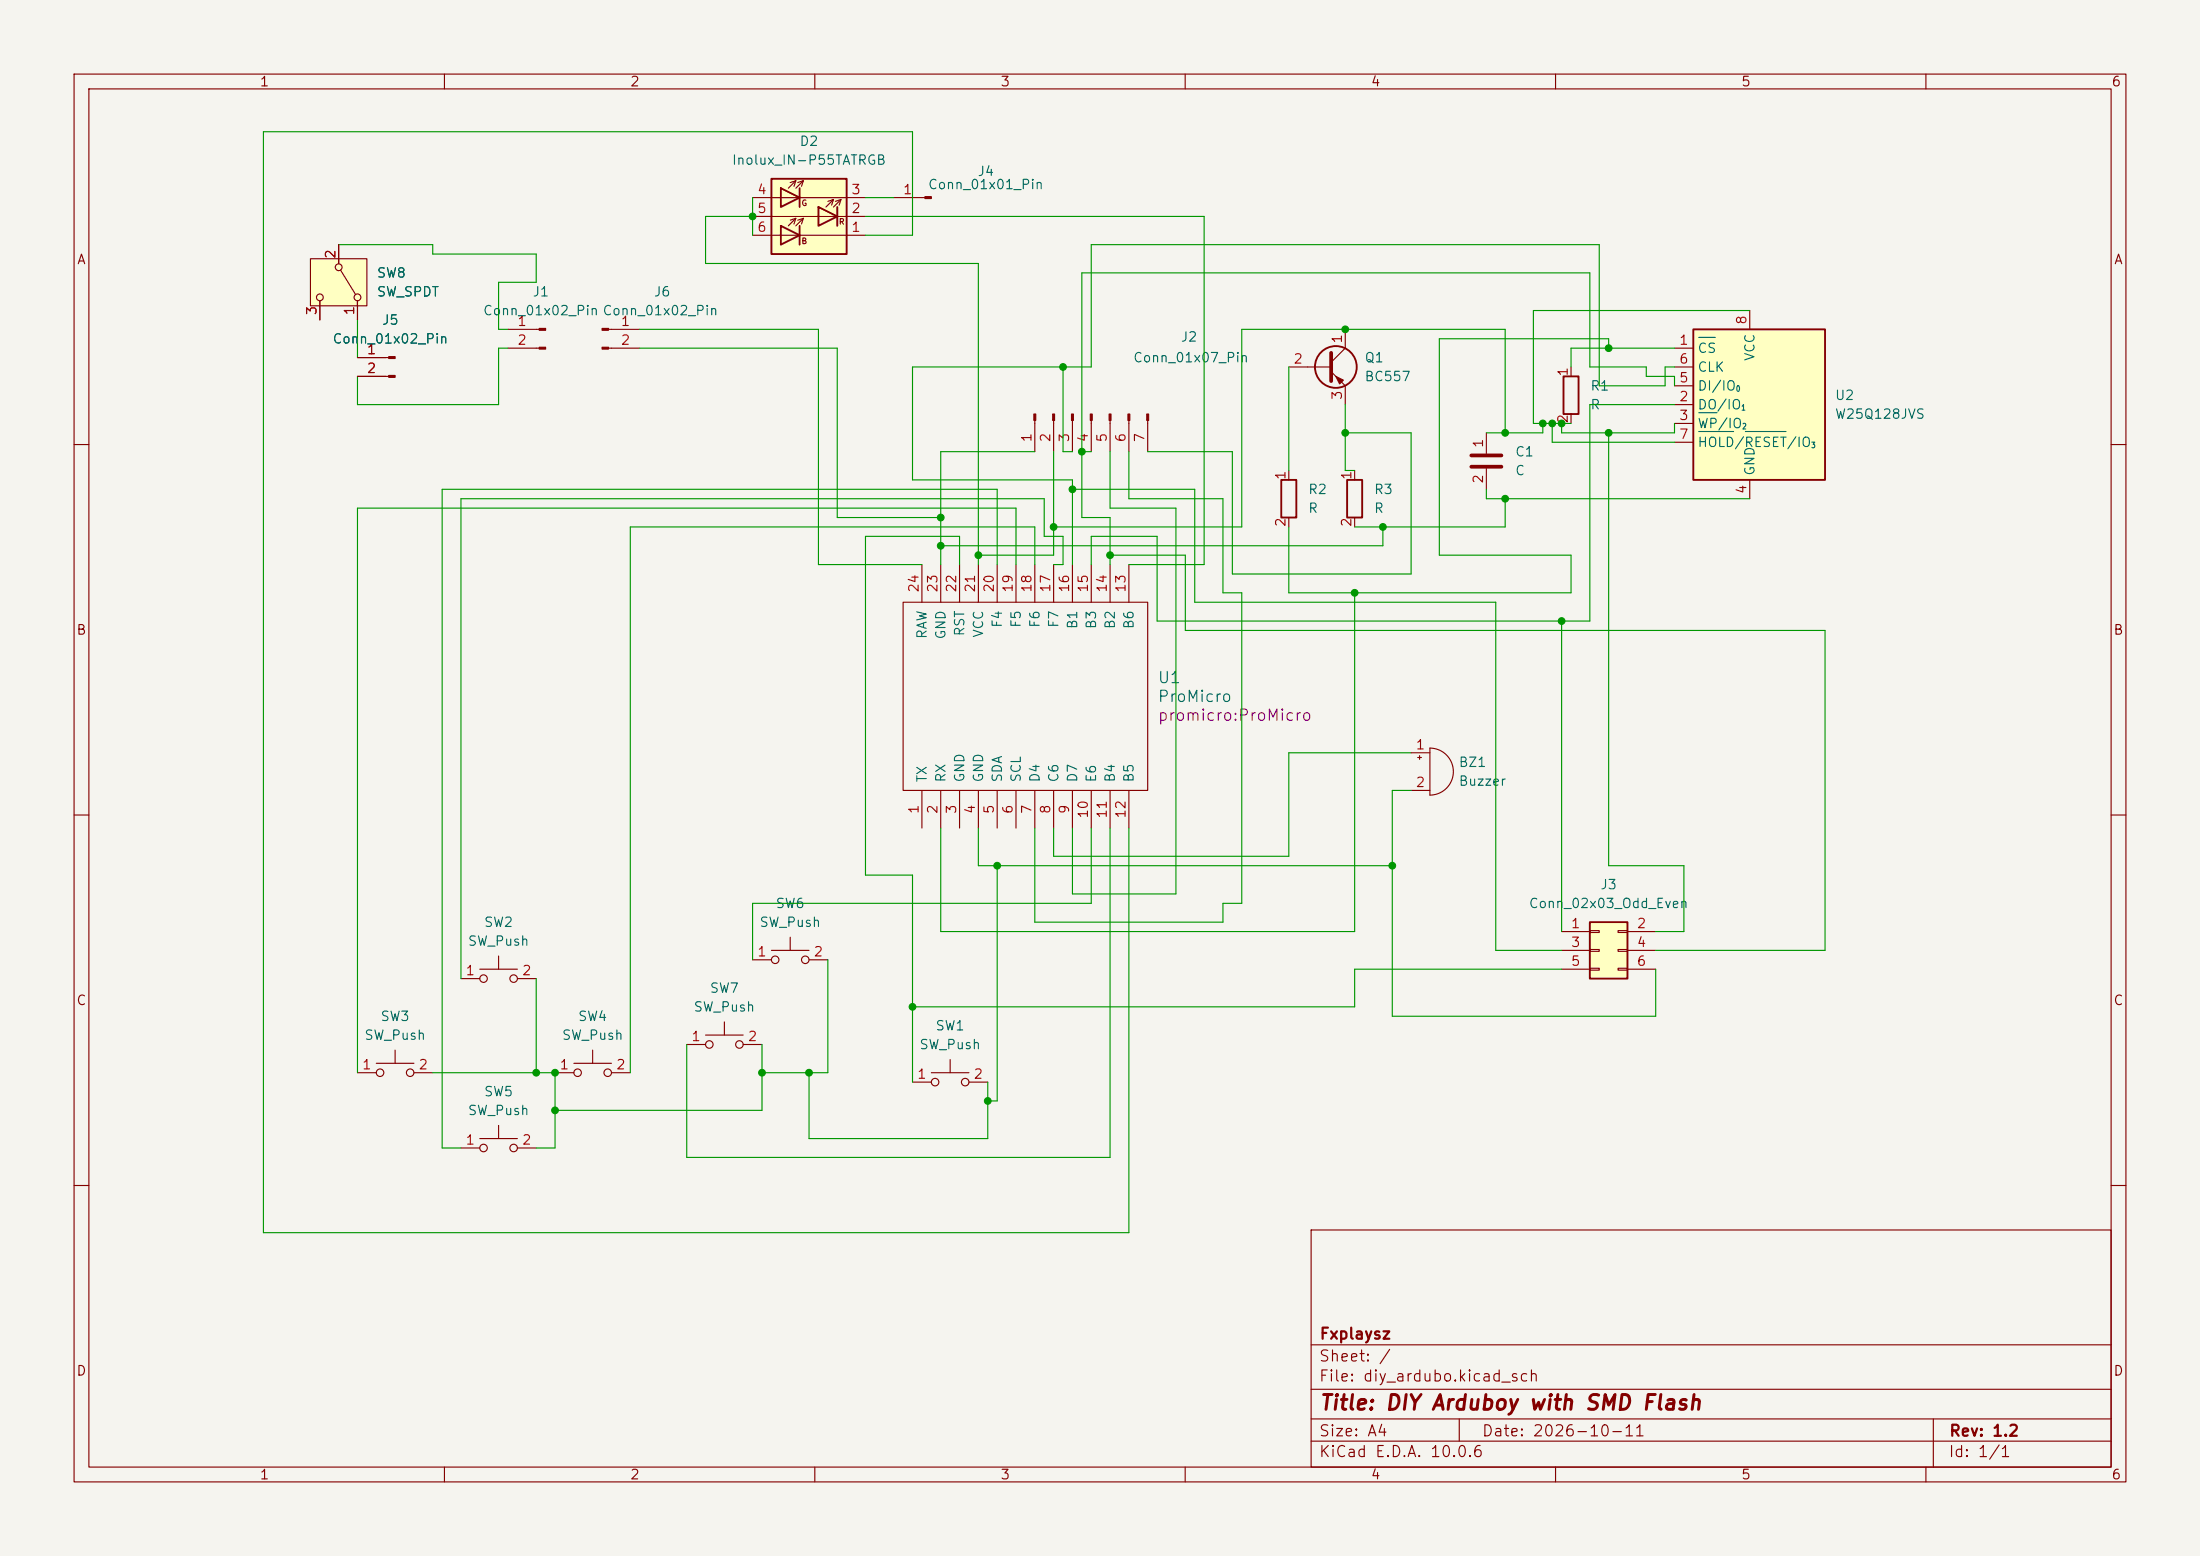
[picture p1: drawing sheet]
<svg xmlns="http://www.w3.org/2000/svg" width="297mm" height="210mm" viewBox="0 0 297 210" stroke-linecap="round" stroke-linejoin="round" font-family="sans-serif">
<path d="M0 0h297v210h-297z" fill="#f5f4ef" stroke="#f5f4ef" stroke-width=".14"/>
<g fill="none" stroke="#840000" stroke-width=".15">
<path d="M10 10h277v190h-277zM12 12h273v186h-273zM60 10v2M110 10v2M160 10v2M210 10v2M260 10v2M174 49.5h5.7M179.7 50.2l1.9 1.9v2.5M181.6 44.5v2.5l-1.9 1.9M200.7 58.4v2.8M212.1 49.5v1.3"/>
<path d="M212.1 55.9v1.3M10 60h2M124.5 76.2v5.1M127 76.2v5.1M129.5 76.2v5.1M132.1 76.2v5.1M134.6 76.2v5.1M137.2 76.2v5.1M139.7 76.2v5.1M142.2 76.2v5.1M144.8 76.2v5.1M147.3 76.2v5.1"/>
<path d="M149.9 76.2v5.1M152.4 76.2v5.1M174 63.5v1.3M174 69.9v1.2M182.9 63.5v1.3M182.9 69.9v1.2M200.7 63.2v2.8M285 60h2M121.9 81.3h33v25.4h-33zM10 110h2M124.5 106.7v5.1M127 106.7v5.1"/>
<path d="M129.5 106.7v5.1M132.1 106.7v5.1M134.6 106.7v5.1M137.2 106.7v5.1M139.7 106.7v5.1M142.2 106.7v5.1M144.8 106.7v5.1M147.3 106.7v5.1M149.9 106.7v5.1M152.4 106.7v5.1M190.5 101.6h2.5M190.5 106.7h2.5"/>
<path d="M191.4 102.2h.5M191.6 102v.5M193 101a3.2 3.2 0 0 1 3.2 3.1 3.2 3.2 0 0 1-3.2 3.2zM285 110h2M62.2 132.1h2.6M64.8 130.8h5M67.3 129v1.8M69.8 132.1h2.6M95.2 139.7h5.1M97.8 137.9v1.8M101.6 129.5h2.5M104.1 128.3h5.1"/>
<path d="M106.7 126.5v1.8M109.2 129.5h2.6M48.3 144.8h2.5M50.8 143.5h5.1M53.3 141.7v1.8M55.9 144.8h2.5M62.2 154.9h2.6M64.8 153.7h5M67.3 151.9v1.8M69.8 154.9h2.6M74.9 144.8h2.6M77.5 143.5h5"/>
<path d="M80 141.7v1.8M82.5 144.8h2.6M92.7 141h2.5M100.3 141h2.6M123.2 146.1h2.5M125.7 144.8h5.1M128.3 143v1.8M130.8 146.1h2.5M10 160h2M177 166h108v32h-108zM285 160h2M60 198v2"/>
<path d="M110 198v2M160 198v2M177 194.5h108M177 191.5h108M177 187.5h108M177 181.5h108M197 191.5v3M210 198v2M260 198v2M261 191.5v6.5"/>
<circle cx="65.3" cy="132.1" r=".51"/>
<circle cx="69.3" cy="132.1" r=".51"/>
<circle cx="104.6" cy="129.5" r=".51"/>
<circle cx="108.7" cy="129.5" r=".51"/>
<circle cx="51.3" cy="144.8" r=".51"/>
<circle cx="55.4" cy="144.8" r=".51"/>
<circle cx="65.3" cy="154.9" r=".51"/>
<circle cx="69.3" cy="154.9" r=".51"/>
<circle cx="78" cy="144.8" r=".51"/>
<circle cx="82" cy="144.8" r=".51"/>
<circle cx="95.8" cy="141" r=".51"/>
<circle cx="99.8" cy="141" r=".51"/>
<circle cx="126.2" cy="146.1" r=".51"/>
<circle cx="130.3" cy="146.1" r=".51"/>
</g>
<g fill="none" stroke="#840000" stroke-width=".25">
<path d="M211.1 50.8h2v5.1h-2zM173 64.8h2v5.1h-2zM181.9 64.8h2v5.1h-2z"/>
<circle cx="180.3" cy="49.5" r="2.82"/>
</g>
<path d="M179.7 47.6v3.8M198.6 61.5h4.1M198.6 63h4.1" fill="none" stroke="#840000" stroke-width=".51"/>
<path d="M180.3 50.8l1.1 .5-.6 .5z" fill="#840000" stroke="#840000" stroke-width=".15"/>
<path d="M214.6 124.5h5.1v7.6h-5.1z" fill="#ffffc2"/>
<path d="M214.6 124.5h5.1v7.6h-5.1z" fill="none" stroke="#840000" stroke-width=".25"/>
<g fill="none" stroke="#840000" stroke-width=".15">
<path d="M139.7 56.7v4.3M142.2 56.7v4.3M144.8 56.7v4.3M147.3 56.7v4.3M149.9 56.7v4.3M152.4 56.7v4.3M154.9 56.7v4.3M210.8 125.7h3.8M210.8 128.3h3.8M210.8 130.8h3.8M214.6 125.6h1.3v.3h-1.3zM214.6 128.1h1.3v.3h-1.3z"/>
<path d="M214.6 130.7h1.3v.2h-1.3zM218.4 125.6h1.3v.3h-1.3zM218.4 128.1h1.3v.3h-1.3zM218.4 130.7h1.3v.2h-1.3zM219.7 125.7h3.8M219.7 128.3h3.8M219.7 130.8h3.8"/>
</g>
<g fill="#840000" stroke="#840000" stroke-width=".15">
<path d="M139.6 55.9h.2v.8h-.2z"/>
<path d="M142.1 55.9h.3v.8h-.3z"/>
<path d="M144.7 55.9h.2v.8h-.2z"/>
<path d="M147.2 55.9h.2v.8h-.2z"/>
<path d="M149.7 55.9h.3v.8h-.3z"/>
<path d="M152.3 55.9h.2v.8h-.2z"/>
<path d="M154.8 55.9h.3v.8h-.3z"/>
</g>
<path d="M41.9 34.9h7.6v6.4h-7.6z" fill="#ffffc2"/>
<g fill="none" stroke="#840000" stroke-width=".15">
<path d="M41.9 34.9h7.6v6.4h-7.6zM45.7 33v2.6M46 36.4l2 3.4M120.6 26.7h4.3M43.2 40.6v2.6M48.3 40.6v2.6M48.3 48.3h4.2M48.3 50.8h4.2M68.6 44.5h4.2M68.6 47h4.2"/>
<circle cx="45.7" cy="36.1" r=".46"/>
<circle cx="43.2" cy="40.1" r=".46"/>
<circle cx="48.3" cy="40.1" r=".46"/>
</g>
<g fill="#840000" stroke="#840000" stroke-width=".15">
<path d="M124.9 26.5h.8v.3h-.8z"/>
<path d="M52.5 48.1h.8v.3h-.8z"/>
<path d="M52.5 50.7h.8v.2h-.8z"/>
<path d="M72.8 44.3h.9v.3h-.9z"/>
<path d="M72.8 46.9h.9v.2h-.9z"/>
</g>
<path d="M104.1 24.1h10.2v10.2h-10.2z" fill="#ffffc2"/>
<path d="M104.1 24.1h10.2v10.2h-10.2zM105.4 25.4l2.5 1.3-2.5 1.2zM105.4 30.5l2.5 1.3-2.5 1.2zM107.9 25.4v2.5M107.9 30.5v2.5M110.5 27.9l2.5 1.3-2.5 1.3zM113 27.9v2.6" fill="none" stroke="#840000" stroke-width=".25"/>
<g fill="none" stroke="#840000" stroke-width=".15">
<path d="M101.6 26.7h15.2M101.6 29.2h15.2M101.6 31.8h15.2M106.7 24.6l.7-.2-.2 .7M106.7 29.7l.7-.2-.2 .7M107.4 24.4l-1 1M107.4 29.5l-1 1M107.7 24.6l.8-.2-.3 .7M107.7 29.7l.8-.2-.3 .7M108.5 24.4l-1.1 1M108.5 29.5l-1.1 1M111.8 27.2l.7-.3-.2 .8"/>
<path d="M112.5 26.9l-1 1M112.8 27.2l.7-.3-.2 .8M113.5 26.9l-1 1M82.1 44.5h4.3M82.1 47h4.3"/>
</g>
<g fill="#840000" stroke="#840000" stroke-width=".15">
<path d="M81.3 44.3h.8v.3h-.8z"/>
<path d="M81.3 46.9h.8v.2h-.8z"/>
</g>
<path d="M228.6 44.5h17.8v20.3h-17.8z" fill="#ffffc2"/>
<path d="M228.6 44.5h17.8v20.3h-17.8z" fill="none" stroke="#840000" stroke-width=".25"/>
<g fill="none" stroke="#840000" stroke-width=".15">
<path d="M45.7 33v2.6M43.2 40.6v2.6M48.3 48.3h3.8M48.3 50.8h3.8M48.3 40.6v2.6M226.1 47h2.5M226.1 54.6h2.5M226.1 57.2h2.5M226.1 52.1h2.5M226.1 49.5h2.5M226.1 59.7h2.5M236.2 41.9v2.6"/>
<path d="M236.2 64.8v2.5"/>
</g>
<path d="M229.3 45.5h2.3M229.3 55.7h2.5M229.3 58.2h4.7M235.6 58.2h5.5" fill="none" stroke="#006464" stroke-width=".15"/>
<g fill="none" stroke="#009600" stroke-width=".15">
<path d="M45.7 33h12.7v1.3h14v3.8h-5.1v6.4h1.3M101.6 29.2h-6.4v6.4h36.9v40.6M101.6 26.7v5.1M116.8 29.2h45.8v47h-10.2M116.8 31.8h6.4v-14h-87.6v148.6h116.8v-54.6M116.8 26.7h3.8M48.3 43.2v5.1M68.6 47h-1.3v7.6h-19v-3.8M86.4 47h26.6v22.9h14M86.4 44.5h24.1v31.7h14M143.5 49.5v11.5h1.3M174 49.5v14"/>
<path d="M181.6 58.4h8.9v19.1h-24.1v-16.5h-11.5M181.6 54.6v8.9h1.3M203.2 58.4v-13.9h-35.6v26.6h-25.4M208.3 57.2v1.2h-7.6M209.5 57.2v2.5h16.6M210.8 57.2v1.2h15.3v-1.2M217.2 47v-1.3h-22.9v29.2h17.8v5.1h-38.1v-8.9M217.2 58.4v58.4h10.1v8.9h-3.8M226.1 54.6h-11.5v29.2h-58.4v-11.4h-8.9v3.8M226.1 52.1v-1.3h-3.9v-1.3h-7.6v-12.7h-68.6v33.1h3.9v6.3M226.1 49.5h-1.3v2.6h-8.9v-19.1h-68.6v16.5h-24.1v15.3h21.6v11.4M226.1 47h-14v2.5"/>
<path d="M236.2 41.9h-29.2v15.3h5.1M129.5 76.2v-3.8h-12.7v45.7h6.4v28M134.6 76.2v-10.2h-74.9v88.9h2.5M137.2 76.2v-7.6h-88.9v76.2M139.7 76.2v-5.1h-54.6v73.7M139.7 61h-12.7v15.2M142.2 61v13.9h-10.1M142.2 76.2h1.3v-3.8h-2.5v-5.1h-78.8v64.8M144.8 66h16.5v15.3h40.6v47h8.9M146 61h1.3M149.9 61v7.6h8.8v52.1h-13.9v-8.9M149.9 74.9h10.1v10.2h86.4v43.2h-22.9"/>
<path d="M152.4 61v6.3h12.7v12.7h2.5v41.9h-2.5v2.6h-25.4v-12.7M186.7 71.1v2.6h-59.7M200.7 66v1.3h35.5M203.2 67.3v3.8h-20.3M182.9 80v45.7h-55.9v-13.9M210.8 83.8v41.9M132.1 111.8v5h55.9M134.6 116.8v31.8h-1.3M147.3 111.8v10.1h-45.7v7.6M149.9 111.8v44.4h-57.2v-15.2M190.5 101.6h-16.5v14h-31.8v-3.8M190.5 106.7h-2.5v30.5h35.5v-6.4"/>
<path d="M72.4 132.1v12.7M111.8 129.5v15.3h-8.9M210.8 130.8h-27.9v5.1h-59.7M58.4 144.8h16.5v10.1h-2.5M102.9 141v8.9h-28M109.2 144.8v8.9h24.1v-7.6"/>
</g>
<g fill="#009600" stroke="#009600" stroke-width=".14">
<circle cx="188" cy="116.8" r=".46"/>
<circle cx="132.1" cy="74.9" r=".46"/>
<circle cx="181.6" cy="44.5" r=".46"/>
<circle cx="203.2" cy="67.3" r=".46"/>
<circle cx="186.7" cy="71.1" r=".46"/>
<circle cx="146" cy="61" r=".46"/>
<circle cx="181.6" cy="58.4" r=".46"/>
<circle cx="149.9" cy="74.9" r=".46"/>
<circle cx="123.2" cy="135.9" r=".46"/>
<circle cx="133.3" cy="148.6" r=".46"/>
<circle cx="74.9" cy="144.8" r=".46"/>
<circle cx="74.9" cy="149.9" r=".46"/>
<circle cx="134.6" cy="116.8" r=".46"/>
<circle cx="102.9" cy="144.8" r=".46"/>
<circle cx="109.2" cy="144.8" r=".46"/>
<circle cx="72.4" cy="144.8" r=".46"/>
<circle cx="209.5" cy="57.2" r=".46"/>
<circle cx="210.8" cy="83.8" r=".46"/>
<circle cx="182.9" cy="80" r=".46"/>
<circle cx="143.5" cy="49.5" r=".46"/>
<circle cx="127" cy="69.9" r=".46"/>
<circle cx="142.2" cy="71.1" r=".46"/>
<circle cx="144.8" cy="66" r=".46"/>
<circle cx="127" cy="73.7" r=".46"/>
<circle cx="101.6" cy="29.2" r=".46"/>
<circle cx="217.2" cy="47" r=".46"/>
<circle cx="203.2" cy="58.4" r=".46"/>
<circle cx="208.3" cy="57.2" r=".46"/>
<circle cx="217.2" cy="58.4" r=".46"/>
<circle cx="210.8" cy="57.2" r=".46"/>
</g>
<text font-size="2" fill="#840000" x="178" y="190.8">Title: DIY Arduboy with SMD Flash</text>
<g font-size="1.5" fill="#006464">
<text x="156.2" y="92.6">U1</text>
<text x="156.2" y="95.1">ProMicro</text>
</g>
<text font-size="1.5" fill="#840084" x="156.2" y="97.7">promicro:ProMicro</text>
<g font-size="1.5" fill="#840000">
<text x="178" y="184.1">Sheet: /</text>
<text x="178" y="181.1">Fxplaysz</text>
<text x="178" y="186.8">File: diy_ardubo.kicad_sch</text>
<text x="178" y="197">KiCad E.D.A. 10.0.6</text>
<text x="178" y="194.2">Size: A4</text>
<text x="200" y="194.2">Date: 2026-10-11</text>
<text x="263" y="197">Id: 1/1</text>
<text x="263" y="194.2">Rev: 1.2</text>
</g>
<g font-size="1.3" fill="#840000">
<text x="35" y="12">1</text>
<text x="85" y="12">2</text>
<text x="135" y="12">3</text>
<text x="185" y="12">4</text>
<text x="235" y="12">5</text>
<text x="285" y="12">6</text>
<text x="10.3" y="36">A</text>
<text x="285.3" y="36">A</text>
<text x="10.2" y="86">B</text>
<text x="285.2" y="86">B</text>
<text x="10.2" y="136">C</text>
<text x="285.2" y="136">C</text>
<text x="10.2" y="186">D</text>
<text x="285.2" y="186">D</text>
<text x="35" y="200">1</text>
<text x="85" y="200">2</text>
<text x="135" y="200">3</text>
<text x="185" y="200">4</text>
<text x="235" y="200">5</text>
<text x="285" y="200">6</text>
</g>
<g font-size="1.3" fill="#006464">
<text x="98.7" y="22.6">Inolux_IN-P55TATRGB</text>
<text x="107.9" y="20">D2</text>
<text x="125.2" y="25.9">Conn_01x01_Pin</text>
<text x="131.9" y="24.1">J4</text>
<text x="50.8" y="37.8">SW8</text>
<text x="50.8" y="40.3">SW_SPDT</text>
<text x="71.8" y="40.3">J1</text>
<text x="88.2" y="40.3">J6</text>
<text x="44.8" y="46.7">Conn_01x02_Pin</text>
<text x="51.5" y="44.1">J5</text>
<text x="65.1" y="42.9">Conn_01x02_Pin Conn_01x02_Pin</text>
<text x="159.3" y="46.4">J2</text>
<text x="229.1" y="48">CS</text>
<text x="152.9" y="49.2">Conn_01x07_Pin</text>
<text x="184.1" y="49.2">Q1</text>
<text x="184.1" y="51.8">BC557</text>
<text x="214.6" y="53">R1</text>
<text x="229.1" y="53">DI/IO</text>
<text x="229.1" y="50.5">CLK</text>
<text x="237.2" y="48.8" transform="rotate(-90 237.2 48.8)">VCC</text>
<text x="214.6" y="55.6">R</text>
<text x="229.1" y="55.6">DO/IO</text>
<text x="229.1" y="58.1">WP/IO</text>
<text x="247.6" y="54.3">U2</text>
<text x="247.6" y="56.8">W25Q128JVS</text>
<text x="204.5" y="61.9">C1</text>
<text x="204.5" y="64.5">C</text>
<text x="229.1" y="60.7">HOLD/RESET/IO</text>
<text x="237.2" y="64.3" transform="rotate(-90 237.2 64.3)">GND</text>
<text x="176.5" y="67">R2</text>
<text x="176.5" y="69.5">R</text>
<text x="185.4" y="67">R3</text>
<text x="185.4" y="69.5">R</text>
<text x="125.4" y="86.3" transform="rotate(-90 125.4 86.3)">RAW</text>
<text x="128" y="86.4" transform="rotate(-90 128 86.4)">GND</text>
<text x="130.5" y="86" transform="rotate(-90 130.5 86)">RST</text>
<text x="133" y="86.2" transform="rotate(-90 133 86.2)">VCC</text>
<text x="135.6" y="84.8" transform="rotate(-90 135.6 84.8)">F4</text>
<text x="138.1" y="84.8" transform="rotate(-90 138.1 84.8)">F5</text>
<text x="140.7" y="84.8" transform="rotate(-90 140.7 84.8)">F6</text>
<text x="143.2" y="84.8" transform="rotate(-90 143.2 84.8)">F7</text>
<text x="145.7" y="85" transform="rotate(-90 145.7 85)">B1</text>
<text x="148.3" y="85" transform="rotate(-90 148.3 85)">B3</text>
<text x="150.8" y="85" transform="rotate(-90 150.8 85)">B2</text>
<text x="153.4" y="85" transform="rotate(-90 153.4 85)">B6</text>
<text x="125.4" y="105.7" transform="rotate(-90 125.4 105.7)">TX</text>
<text x="128" y="105.7" transform="rotate(-90 128 105.7)">RX</text>
<text x="130.5" y="105.7" transform="rotate(-90 130.5 105.7)">GND</text>
<text x="133" y="105.7" transform="rotate(-90 133 105.7)">GND</text>
<text x="135.6" y="105.7" transform="rotate(-90 135.6 105.7)">SDA</text>
<text x="138.1" y="105.7" transform="rotate(-90 138.1 105.7)">SCL</text>
<text x="140.7" y="105.7" transform="rotate(-90 140.7 105.7)">D4</text>
<text x="143.2" y="105.7" transform="rotate(-90 143.2 105.7)">C6</text>
<text x="145.7" y="105.7" transform="rotate(-90 145.7 105.7)">D7</text>
<text x="148.3" y="105.7" transform="rotate(-90 148.3 105.7)">E6</text>
<text x="150.8" y="105.7" transform="rotate(-90 150.8 105.7)">B4</text>
<text x="153.4" y="105.7" transform="rotate(-90 153.4 105.7)">B5</text>
<text x="196.8" y="103.8">BZ1</text>
<text x="196.8" y="106.4">Buzzer</text>
<text x="65.2" y="125.4">SW2</text>
<text x="102.4" y="125.4">SW_Push</text>
<text x="104.6" y="122.9">SW6</text>
<text x="206.3" y="122.9">Conn_02x03_Odd_Even</text>
<text x="216" y="120.3">J3</text>
<text x="63.1" y="128">SW_Push</text>
<text x="93.6" y="136.9">SW_Push</text>
<text x="95.7" y="134.3">SW7</text>
<text x="49.1" y="140.7">SW_Push</text>
<text x="51.3" y="138.1">SW3</text>
<text x="75.8" y="140.7">SW_Push</text>
<text x="77.9" y="138.1">SW4</text>
<text x="124" y="141.9">SW_Push</text>
<text x="126.2" y="139.4">SW1</text>
<text x="65.2" y="148.3">SW5</text>
<text x="63.1" y="150.8">SW_Push</text>
</g>
<g font-size="1.3" fill="#a90000">
<text x="102.1" y="26.5">4</text>
<text x="102.1" y="29.1">5</text>
<text x="114.8" y="29.1">2</text>
<text x="114.8" y="26.5">3</text>
<text x="121.8" y="26.5">1</text>
<text x="45.6" y="35" transform="rotate(-90 45.6 35)">2</text>
<text x="102.1" y="31.6">6</text>
<text x="114.8" y="31.6">1</text>
<text x="43" y="42.6" transform="rotate(-90 43 42.6)">3</text>
<text x="48.1" y="42.6" transform="rotate(-90 48.1 42.6)">1</text>
<text x="69.8" y="44.3">1</text>
<text x="69.8" y="46.9">2</text>
<text x="83.7" y="44.3">1</text>
<text x="83.7" y="46.9">2</text>
<text x="181.5" y="46.5" transform="rotate(-90 181.5 46.5)">1</text>
<text x="226.6" y="46.9">1</text>
<text x="236.1" y="43.9" transform="rotate(-90 236.1 43.9)">8</text>
<text x="49.4" y="48.1">1</text>
<text x="49.4" y="50.7">2</text>
<text x="174.5" y="49.4">2</text>
<text x="212" y="50.9" transform="rotate(-90 212 50.9)">1</text>
<text x="226.6" y="51.9">5</text>
<text x="226.6" y="49.4">6</text>
<text x="139.6" y="59.8" transform="rotate(-90 139.6 59.8)">1</text>
<text x="142.1" y="59.8" transform="rotate(-90 142.1 59.8)">2</text>
<text x="144.6" y="59.8" transform="rotate(-90 144.6 59.8)">3</text>
<text x="147.2" y="59.8" transform="rotate(-90 147.2 59.8)">4</text>
<text x="149.7" y="59.8" transform="rotate(-90 149.7 59.8)">5</text>
<text x="152.3" y="59.8" transform="rotate(-90 152.3 59.8)">6</text>
<text x="154.8" y="59.8" transform="rotate(-90 154.8 59.8)">7</text>
<text x="181.5" y="54.1" transform="rotate(-90 181.5 54.1)">3</text>
<text x="212" y="57.2" transform="rotate(-90 212 57.2)">2</text>
<text x="226.6" y="54.5">2</text>
<text x="226.6" y="57">3</text>
<text x="226.6" y="59.6">7</text>
<text x="173.9" y="64.9" transform="rotate(-90 173.9 64.9)">1</text>
<text x="182.7" y="64.9" transform="rotate(-90 182.7 64.9)">1</text>
<text x="200.5" y="65.4" transform="rotate(-90 200.5 65.4)">2</text>
<text x="200.5" y="60.5" transform="rotate(-90 200.5 60.5)">1</text>
<text x="173.9" y="71.2" transform="rotate(-90 173.9 71.2)">2</text>
<text x="182.7" y="71.2" transform="rotate(-90 182.7 71.2)">2</text>
<text x="236.1" y="66.8" transform="rotate(-90 236.1 66.8)">4</text>
<text x="124.3" y="80.1" transform="rotate(-90 124.3 80.1)">24</text>
<text x="126.9" y="80.1" transform="rotate(-90 126.9 80.1)">23</text>
<text x="129.4" y="80.1" transform="rotate(-90 129.4 80.1)">22</text>
<text x="131.9" y="80.1" transform="rotate(-90 131.9 80.1)">21</text>
<text x="134.5" y="80.1" transform="rotate(-90 134.5 80.1)">20</text>
<text x="137" y="80.1" transform="rotate(-90 137 80.1)">19</text>
<text x="139.6" y="80.1" transform="rotate(-90 139.6 80.1)">18</text>
<text x="142.1" y="80.1" transform="rotate(-90 142.1 80.1)">17</text>
<text x="144.6" y="80.1" transform="rotate(-90 144.6 80.1)">16</text>
<text x="147.2" y="80.1" transform="rotate(-90 147.2 80.1)">15</text>
<text x="149.7" y="80.1" transform="rotate(-90 149.7 80.1)">14</text>
<text x="152.3" y="80.1" transform="rotate(-90 152.3 80.1)">13</text>
<text x="191" y="101.5">1</text>
<text x="191" y="106.5">2</text>
<text x="124.3" y="110" transform="rotate(-90 124.3 110)">1</text>
<text x="126.9" y="110" transform="rotate(-90 126.9 110)">2</text>
<text x="129.4" y="110" transform="rotate(-90 129.4 110)">3</text>
<text x="131.9" y="110" transform="rotate(-90 131.9 110)">4</text>
<text x="134.5" y="110" transform="rotate(-90 134.5 110)">5</text>
<text x="137" y="110" transform="rotate(-90 137 110)">6</text>
<text x="139.6" y="110" transform="rotate(-90 139.6 110)">7</text>
<text x="142.1" y="110" transform="rotate(-90 142.1 110)">8</text>
<text x="144.6" y="110" transform="rotate(-90 144.6 110)">9</text>
<text x="147.2" y="110.6" transform="rotate(-90 147.2 110.6)">10</text>
<text x="149.7" y="110.6" transform="rotate(-90 149.7 110.6)">11</text>
<text x="152.3" y="110.6" transform="rotate(-90 152.3 110.6)">12</text>
<text x="212" y="125.6">1</text>
<text x="220.9" y="125.6">2</text>
<text x="62.8" y="131.9">1</text>
<text x="70.4" y="131.9">2</text>
<text x="102.1" y="129.4">1</text>
<text x="109.8" y="129.4">2</text>
<text x="212" y="128.1">3</text>
<text x="212" y="130.7">5</text>
<text x="220.9" y="128.1">4</text>
<text x="220.9" y="130.7">6</text>
<text x="93.2" y="140.8">1</text>
<text x="100.9" y="140.8">2</text>
<text x="48.8" y="144.6">1</text>
<text x="56.4" y="144.6">2</text>
<text x="75.5" y="144.6">1</text>
<text x="83.1" y="144.6">2</text>
<text x="123.7" y="145.9">1</text>
<text x="131.3" y="145.9">2</text>
<text x="62.8" y="154.8">1</text>
<text x="70.4" y="154.8">2</text>
</g>
<g font-size=".8" fill="#840000">
<text x="108.1" y="28">G</text>
<text x="108.1" y="33.1">B</text>
<text x="113.2" y="30.5">R</text>
</g>
<g font-size=".8" fill="#006464">
<text x="234.3" y="53">0</text>
<text x="235" y="55.6">1</text>
<text x="235.1" y="58.1">2</text>
<text x="244.4" y="60.7">3</text>
</g>
</svg>
